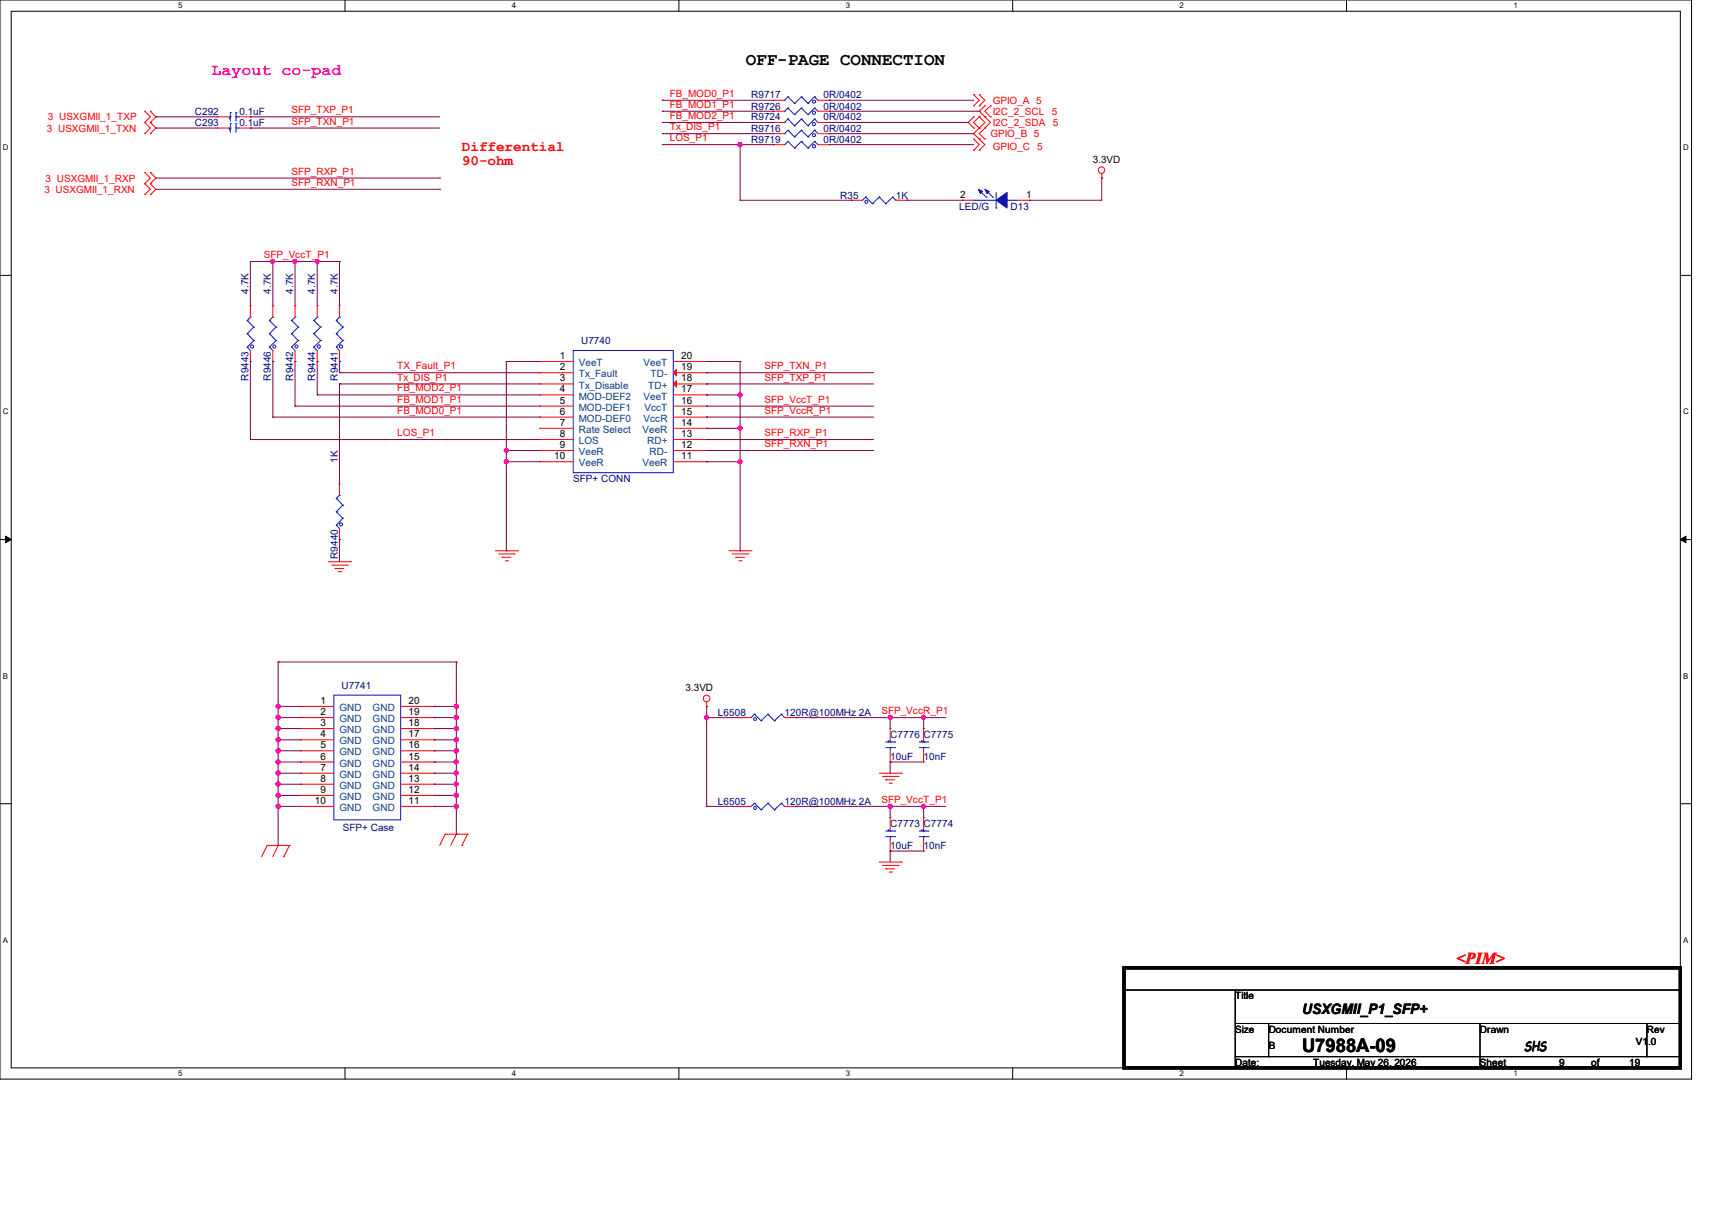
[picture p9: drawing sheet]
<svg xmlns="http://www.w3.org/2000/svg" width="297mm" height="210mm" viewBox="0 0 297 210" stroke-linecap="round" stroke-linejoin="round" font-family="sans-serif">
<g fill="none" stroke="#000" stroke-width=".17">
<path d="M0 0h293.5v187.3h-293.5zM1.9 1.9h289.6v183.4h-289.6zM59.9 0v1.9M117.8 0v1.9M175.7 0v1.9M233.6 0v1.9M0 47.8h1.9M291.5 47.8h2M0 93.6h1.9M1 93l.9 .6-.9 .6zM291.5 93.6l1-.6v1.2zM291.5 93.6h2"/>
<path d="M0 139.5h1.9M291.5 139.5h2M195 171.8h96.5M214.3 171.8v13.5M214.3 177.6h77.2M220.1 177.6v5.8M256.8 177.6v7.7M285.7 177.6v5.8M291.5 171.8h.1M291.5 177.6h.1M59.9 185.3v2M117.8 185.3v2"/>
<path d="M175.7 185.3v2M214.3 185.3h.1M214.3 183.4h77.2M220.1 183.4h.1M233.6 185.3v2M256.8 185.3h.1M285.7 183.4h.1M291.5 183.4h.1"/>
</g>
<path d="M1 93l.9 .6-.9 .6zM291.5 93.6l1-.6v1.2z" fill="#000"/>
<g fill="none" stroke="#f00" stroke-width=".17">
<path d="M25.1 19.3h.1M25.1 19.3l1 1-1 1M26.1 19.3h.1M26.1 19.3l1 1-1 1M134.2 19.3h.1M134.2 17.4h.1M134.2 19.3h1.9M134.2 17.4h1.9M141.9 19.3h1.9M141.9 17.4h1.9M143.8 19.3h.1M143.8 17.4h.1"/>
<path d="M168.9 16.4h.1M168.9 18.4h.1M168.9 16.4l1 1-1 1M169.9 16.4h.1M169.9 18.4h.1M169.9 16.4l1 1-1 1M170.9 18.4h.1M170.9 18.4l-1 .9 1.9 2-1.9 1.9 1 .9M171.8 18.4h.1M171.8 18.4l-.9 .9 .9 1M25.1 21.3h.1M25.1 23.2h.1"/>
<path d="M25.1 31.9h.1M25.1 29.9h.1M25.1 33.8h.1M25.1 21.3l1 .9-1 1M25.1 29.9l1 1-1 1M25.1 31.9l1 1-1 .9M26.1 21.3h.1M26.1 23.2h.1M26.1 29.9h.1M26.1 31.9h.1M26.1 33.8h.1M26.1 21.3l1 .9-1 1"/>
<path d="M26.1 29.9l1 1-1 1M26.1 31.9l1 1-1 .9M37.7 22.2h.1M37.7 22.2h1.9M41.5 22.2h1.9M43.4 22.2h.1M134.2 23.2h.1M134.2 23.2h1.9M141.9 23.2h1.9M143.8 23.2h.1M147.7 34.8h.1M147.7 34.8h1.9"/>
<path d="M155.4 34.8h2M157.4 34.8h.1M168.9 20.3h.1M168.9 22.2h.1M168.9 24.1h.1M168.9 26.1h.1M168.9 20.3l-.9 1 .9 .9M168.9 24.1l1 1-1 1M169.9 22.2h.1M169.9 20.3h.1M169.9 24.1h.1M169.9 26.1h.1"/>
<path d="M169.9 20.3l-1 1 1 .9M169.9 20.3l1 1-2 1.9 1 .9M169.9 24.1l1 1-1 1M170.9 22.2h.1M170.9 20.3h.1M170.9 24.1h.1M171.8 20.3h.1M191.1 30.9h.1M191.1 30.1v.8M43.4 53.1h.1M43.4 53.1v1.9M47.3 53.1h.1"/>
<path d="M47.3 53.1v1.9M51.2 53.1h.1M51.2 53.1v1.9M55 53.1h.1M55 53.1v1.9M58.9 53.1h.1M58.9 53.1v1.9M43.4 62.7h.1M43.4 60.8v1.9M47.3 62.7h.1M47.3 60.8v1.9M51.2 62.7h.1"/>
<path d="M51.2 60.8v1.9M55 62.7h.1M55 60.8v1.9M58.9 62.7h.1M58.9 60.8v1.9M57 97.5h3.8M57.5 98.1h2.7M58.1 98.7h.1M58.1 98.7h1.5M58.7 99.2h.4M58.9 93.6h.1M58.9 84h.1"/>
<path d="M58.9 84v1.9M58.9 91.7v1.9M59.1 99.2h.1M60.2 98.1h.1M60.8 97.5h.1M85.9 95.6h3.9M86.5 96.1h2.7M87.1 96.7h.1M87.1 96.7h1.5M87.7 97.3h.4M88.1 97.3h.1M89.2 96.1h.1"/>
<path d="M89.8 95.6h.1M126.4 95.6h3.9M127 96.1h2.8M127.6 96.7h.1M127.6 96.7h1.6M128.2 97.3h.4M128.6 97.3h.1M129.8 96.1h.1M130.3 95.6h.1M52.2 122.6h.1M52.2 124.5h.1M52.2 126.4h.1"/>
<path d="M52.2 128.4h.1M52.2 130.3h.1M52.2 132.2h.1M52.2 134.2h.1M52.2 136.1h.1M52.2 138h.1M52.2 140h.1M52.2 134.2h5.7M52.2 122.6h5.7M52.2 124.5h5.7M52.2 126.4h5.7M52.2 128.4h5.7"/>
<path d="M52.2 130.3h5.7M52.2 132.2h5.7M52.2 136.1h5.7M52.2 138h5.7M52.2 140h5.7M69.5 134.2h5.8M69.5 122.6h5.8M69.5 124.5h5.8M69.5 126.4h5.8M69.5 128.4h5.8M69.5 130.3h5.8M69.5 132.2h5.8"/>
<path d="M69.5 136.1h5.8M69.5 138h5.8M69.5 140h5.8M75.3 140h.1M75.3 138h.1M75.3 136.1h.1M75.3 134.2h.1M75.3 132.2h.1M75.3 130.3h.1M75.3 128.4h.1M75.3 126.4h.1M75.3 124.5h.1"/>
<path d="M75.3 122.6h.1M122.6 122.6h.1M122.6 121.8v.8M152.5 134.2h3.9M153.1 134.7h2.7M153.7 135.3h.1M153.7 135.3h1.5M154.3 135.9h.3M154.4 126.4h.1M154.4 132.2h.1M154.4 126.4v2M154.4 130.3v1.9"/>
<path d="M154.6 135.9h.1M155.8 134.7h.1M156.4 134.2h.1M160.2 126.4h.1M160.2 132.2h.1M160.2 126.4v2M160.2 130.3v1.9M46.4 146.7h.1M46.4 146.7l-1 2M46.4 146.7h3.8M48.3 146.7h.1M48.3 146.7l-1 2"/>
<path d="M49.2 148.7h.1M50.2 146.7h.1M50.2 146.7l-1 2M77.2 144.8h.1M77.2 144.8l-.9 1.9M77.2 144.8h3.9M79.2 144.8h.1M79.2 144.8l-1 1.9M80.1 146.7h.1M81.1 144.8h.1M81.1 144.8l-1 1.9M152.5 149.6h3.9"/>
<path d="M153.1 150.2h2.7M153.7 150.8h.1M153.7 150.8h1.5M154.3 151.3h.3M154.4 141.9h.1M154.4 147.7h.1M154.4 141.9v1.9M154.4 145.8v1.9M154.6 151.3h.1M155.8 150.2h.1M156.4 149.6h.1M160.2 141.9h.1"/>
<path d="M160.2 147.7h.1M160.2 141.9v1.9M160.2 145.8v1.9"/>
<circle cx="191.1" cy="29.5" r=".56"/>
<circle cx="122.6" cy="121.2" r=".57"/>
</g>
<path d="M195 168h96.5v17.3h-96.5z" fill="none" stroke="#000" stroke-width=".55"/>
<g fill="none" stroke="#00f" stroke-width=".17">
<path d="M136.1 19.3h.1M136.1 17.4h.1M136.7 18.8h.1M136.7 16.8h.1M136.7 18.8l1.1 1.1M136.7 18.8l-.6 .5M136.7 16.8l1.1 1.1M136.7 16.8l-.6 .6M137.8 19.9h.1M137.8 17.9h.1M139 18.8h.1M139 16.8h.1"/>
<path d="M139 18.8l1.2 1.1M139 18.8l-1.2 1.1M139 16.8l1.2 1.1M139 16.8l-1.2 1.1M140.2 19.9h.1M140.2 17.9h.1M141.3 18.8h.1M141.3 16.8h.1M141.3 18.8l.6 .5M141.3 18.8l-1.1 1.1M141.3 16.8l.6 .6M141.3 16.8l-1.1 1.1"/>
<path d="M39.6 22.2h.4M39.8 22.4h.1v.2zM40 22.2h.1M40 21.5h.1M40 21.5v1.5M40.9 21.5h.1M40.9 22.2h.1M40.9 22.2h.6M40.9 21.5v1.5M136.1 23.2h.1M136.7 22.6h.1M136.7 22.6l1.1 1.1"/>
<path d="M136.7 22.6l-.6 .6M137.8 23.7h.1M139 22.6h.1M139 22.6l1.2 1.1M139 22.6l-1.2 1.1M140.2 23.7h.1M141.3 22.6h.1M141.3 22.6l.6 .6M141.3 22.6l-1.1 1.1M150.2 34.2h.1M150.2 34.2l-.6 .6M150.2 34.2l1.1 1.1"/>
<path d="M151.3 35.3h.1M152.5 34.2h.1M152.5 34.2l-1.2 1.1M152.5 34.2l1.2 1.1M153.7 35.3h.1M154.9 34.2h.1M154.9 34.2l-1.2 1.1M154.9 34.2l.5 .6M155.4 34.8h.1M168.9 34.8h.1M168.9 34.8h3.9M172.8 36.1h.1"/>
<path d="M172.8 33.4v2.7M174.7 34.8h.1M174.7 34.8h2M42.9 57.9h.1M42.9 55.6h.1M42.9 57.9l1.1 1.2M42.9 55.6l1.1 1.2M43.4 55h.1M43.4 55l-.5 .6M44 59.1h.1M44 56.8h.1M44 59.1l-1.1 1.1"/>
<path d="M44 56.8l-1.1 1.1M46.7 57.9h.1M46.7 55.6h.1M46.7 57.9l1.2 1.2M46.7 55.6l1.2 1.2M47.3 55h.1M47.3 55l-.6 .6M47.9 59.1h.1M47.9 56.8h.1M47.9 59.1l-1.2 1.1M47.9 56.8l-1.2 1.1M50.6 57.9h.1"/>
<path d="M50.6 55.6h.1M50.6 57.9l1.1 1.2M50.6 55.6l1.1 1.2M51.2 55h.1M51.2 55l-.6 .6M51.7 59.1h.1M51.7 56.8h.1M51.7 59.1l-1.1 1.1M51.7 56.8l-1.1 1.1M54.4 57.9h.1M54.4 55.6h.1M54.4 57.9l1.2 1.2"/>
<path d="M54.4 55.6l1.2 1.2M55 55h.1M55 55l-.6 .6M55.6 59.1h.1M55.6 56.8h.1M55.6 59.1l-1.2 1.1M55.6 56.8l-1.2 1.1M58.3 57.9h.1M58.3 55.6h.1M58.3 57.9l1.2 1.2M58.3 55.6l1.2 1.2M58.9 55h.1"/>
<path d="M58.9 55l-.6 .6M59.5 59.1h.1M59.5 56.8h.1M59.5 59.1l-1.2 1.1M59.5 56.8l-1.2 1.1M42.9 60.2h.1M42.9 60.2l.5 .6M46.7 60.2h.1M46.7 60.2l.6 .6M50.6 60.2h.1M50.6 60.2l.6 .6M54.4 60.2h.1"/>
<path d="M54.4 60.2l.6 .6M58.3 60.2h.1M58.3 60.2l.6 .6M58.3 91.1h.1M58.3 88.8h.1M58.3 86.5h.1M58.3 91.1l.6 .6M58.3 88.8l1.2 1.2M58.3 86.5l1.2 1.2M58.9 85.9h.1M58.9 85.9l-.6 .6M59.5 90h.1"/>
<path d="M59.5 87.7h.1M59.5 90l-1.2 1.1M59.5 87.7l-1.2 1.1M57.9 120.6h11.6v21.7h-11.6zM153.7 129.8h1.5M153.7 128.8h1.5M154.4 128.8h.1M154.4 129.8h.1M154.4 128.4v.4M154.4 129.8v.5M155.2 129.8h.1M155.2 128.8h.1"/>
<path d="M159.5 129.8h1.5M159.5 128.8h1.5M160.2 128.8h.1M160.2 129.8h.1M160.2 128.4v.4M160.2 129.8v.5M161 129.8h.1M161 128.8h.1M153.7 145.2h1.5M153.7 144.2h1.5M154.4 144.2h.1M154.4 145.2h.1"/>
<path d="M154.4 143.8v.4M154.4 145.2v.6M155.2 145.2h.1M155.2 144.2h.1M159.5 145.2h1.5M159.5 144.2h1.5M160.2 144.2h.1M160.2 145.2h.1M160.2 143.8v.4M160.2 145.2v.6M161 145.2h.1M161 144.2h.1"/>
<circle cx="141.2" cy="19.6" r=".28"/>
<circle cx="141.2" cy="17.7" r=".27"/>
<circle cx="141.2" cy="23.5" r=".27"/>
<circle cx="150.3" cy="35" r=".27"/>
<circle cx="43.7" cy="60.1" r=".28"/>
<circle cx="47.6" cy="60.1" r=".27"/>
<circle cx="51.4" cy="60.1" r=".27"/>
<circle cx="55.3" cy="60.1" r=".28"/>
<circle cx="59.2" cy="60.1" r=".28"/>
<circle cx="59.2" cy="91" r=".27"/>
<circle cx="154.1" cy="128.7" r=".08"/>
<circle cx="159.9" cy="128.7" r=".08"/>
<circle cx="154.1" cy="144.1" r=".08"/>
<circle cx="159.9" cy="144.1" r=".08"/>
</g>
<path d="M172.8 34.8l1.9-1.4v2.7z" fill-rule="evenodd" fill="#00f"/>
<path d="M172.8 34.8l1.9-1.4v2.7z" fill="none" stroke="#00f" stroke-width=".17"/>
<path d="M169.7 32.9l.8 .3-.4 .4z" fill-rule="evenodd" fill="#00f"/>
<path d="M169.7 32.9l.8 .3-.4 .4z" fill="none" stroke="#00f" stroke-width=".17"/>
<path d="M170.9 32.9l.7 .3-.4 .4z" fill-rule="evenodd" fill="#00f"/>
<g fill="none" stroke="#00f" stroke-width=".17">
<path d="M136.1 21.3h.1M136.1 25.1h.1M136.7 20.7h.1M136.7 24.6h.1M136.7 20.7l1.1 1.1M136.7 20.7l-.6 .6M136.7 24.6l1.1 1.1M136.7 24.6l-.6 .5M137.8 21.8h.1M137.8 25.7h.1M139 20.7h.1M139 24.6h.1"/>
<path d="M139 20.7l1.2 1.1M139 20.7l-1.2 1.1M139 24.6l1.2 1.1M139 24.6l-1.2 1.1M140.2 21.8h.1M140.2 25.7h.1M141.3 20.7h.1M141.3 24.6h.1M141.3 20.7l.6 .6M141.3 20.7l-1.1 1.1M141.3 24.6l.6 .5M141.3 24.6l-1.1 1.1"/>
<path d="M169.9 33l1.2 1.2M170.9 32.9l.7 .3-.4 .4zM171.1 34.2h.1M171.1 33l1.1 1.2M172.2 34.2h.1M99.4 60.8h17.4v21.2h-17.4z"/>
<circle cx="141.2" cy="21.5" r=".28"/>
<circle cx="141.2" cy="25.4" r=".28"/>
</g>
<g fill="none" stroke="#f00" stroke-width=".17">
<path d="M134.2 21.3h.1M134.2 25.1h.1M134.2 21.3h1.9M134.2 25.1h1.9M141.9 21.3h1.9M141.9 25.1h1.9M143.8 21.3h.1M143.8 25.1h.1M167 34.8h.1M167 34.8h1.9M176.7 34.8h1.9M178.6 34.8h.1"/>
<path d="M93.6 62.7h.1M93.6 64.7h.1M93.6 66.6h.1M93.6 68.5h.1M93.6 70.5h.1M93.6 72.4h.1M93.6 74.3h.1M93.6 76.3h.1M93.6 78.2h.1M93.6 62.7h5.8M93.6 64.7h5.8M93.6 66.6h5.8"/>
<path d="M93.6 68.5h5.8M93.6 70.5h5.8M93.6 72.4h5.8M93.6 74.3h5.8M93.6 76.3h5.8M93.6 78.2h5.8M116.8 68.5h5.8M116.8 70.5h5.8M116.8 72.4h5.8M116.8 74.3h5.8M116.8 76.3h5.8M116.8 78.2h5.8"/>
<path d="M122.6 78.2h.1M122.6 76.3h.1M122.6 74.3h.1M122.6 72.4h.1M122.6 70.5h.1M122.6 68.5h.1M93.6 80.1h.1M93.6 80.1h5.8M116.8 80.1h5.8M122.6 80.1h.1"/>
</g>
<path d="M116.8 66.6l.5-.5v1.1z" fill="#f00"/>
<path d="M116.8 66.6l.5-.5v1.1zM116.8 66.6h5.8M122.6 66.6h.1" fill="none" stroke="#f00" stroke-width=".17"/>
<path d="M116.8 64.7l.5-.6v1.1z" fill="#f00"/>
<g fill="none" stroke="#f00" stroke-width=".17">
<path d="M37.7 20.3h.1M37.7 20.3h1.9M41.5 20.3h1.9M43.4 20.3h.1M116.8 64.7l.5-.6v1.1zM116.8 64.7h5.8M116.8 62.7h5.8M122.6 64.7h.1M122.6 62.7h.1M128.4 124.5h.1M128.4 140h.1M128.4 124.5h1.9"/>
<path d="M128.4 140h1.9M136.1 124.5h1.9M136.1 140h1.9M138 124.5h.1M138 140h.1"/>
</g>
<g fill="none" stroke="#00f" stroke-width=".17">
<path d="M40 19.5h.1M40 19.5v1.5M40.9 19.5h.1M40.9 19.5v1.5M39.6 20.3h.4M40 20.3h.1M40.9 20.3h.1M40.9 20.3h.6M130.9 124h.1M130.9 139.4h.1M130.9 124l-.6 .5M130.9 124l1.1 1.1"/>
<path d="M130.9 139.4l-.6 .6M130.9 139.4l1.1 1.1M132 125.1h.1M133.2 124h.1M133.2 139.4h.1M133.2 124l-1.2 1.1M133.2 124l1.2 1.1M133.2 139.4l-1.2 1.1M133.2 139.4l1.2 1.1M134.4 125.1h.1M135.6 124h.1M135.6 139.4h.1"/>
<path d="M135.6 124l-1.2 1.1M135.6 124l.5 .5M135.6 139.4l-1.2 1.1M135.6 139.4l.5 .6M136.1 124.5h.1M136.1 140h.1M132 140.5h.1M134.4 140.5h.1"/>
<circle cx="39.9" cy="20.6" r=".06"/>
<circle cx="131" cy="124.8" r=".25"/>
<circle cx="131" cy="140.2" r=".27"/>
</g>
<g fill="none" stroke="#800040" stroke-width=".17">
<path d="M114.9 19.3h.1M114.9 17.4h.1M114.9 19.3h19.3M114.9 17.4h19.3M143.8 17.4h.1M143.8 17.4h25.1M27.1 20.3h.1M27.1 22.2h.1M27.1 20.3h10.6M27.1 22.2h10.6M27.1 30.9h49.2M27.1 32.9h49.2"/>
<path d="M43.4 20.3h.1M43.4 22.2h.1M43.4 20.3h32.9M43.4 22.2h32.9M76.3 30.9h.1M76.3 32.9h.1M114.9 21.3h.1M114.9 23.2h.1M114.9 21.3h19.3M114.9 25.1h13.5M114.9 23.2h19.3M128.4 25.1h.1"/>
<path d="M43.4 45.4h.1M43.4 45.4h7.8M43.4 45.4v7.7M47.3 45.4h.1M47.3 45.4v7.7"/>
</g>
<circle cx="47.3" cy="45.4" r=".37" fill="#f0f"/>
<circle cx="47.3" cy="45.4" r=".37" fill="none" stroke="#f0f" stroke-width=".17"/>
<path d="M51.2 45.4h.1M51.2 45.4v7.7" fill="none" stroke="#800040" stroke-width=".17"/>
<circle cx="51.2" cy="45.4" r=".36" fill="#f0f"/>
<circle cx="51.2" cy="45.4" r=".36" fill="none" stroke="#f0f" stroke-width=".17"/>
<path d="M51.2 45.4h.1M51.2 45.4h7.7M55 45.4h.1M55 45.4v7.7" fill="none" stroke="#800040" stroke-width=".17"/>
<circle cx="55" cy="45.4" r=".36" fill="#f0f"/>
<circle cx="55" cy="45.4" r=".36" fill="none" stroke="#f0f" stroke-width=".17"/>
<g fill="none" stroke="#800040" stroke-width=".17">
<path d="M58.9 45.4h.1M58.9 45.4v7.7M43.4 62.7h.1M43.4 62.7v13.6M47.3 62.7h.1M47.3 62.7v9.7M51.2 62.7h.1M51.2 62.7v7.8M55 62.7h.1M55 62.7v5.8M58.9 62.7h.1M58.9 62.7v2"/>
<path d="M87.8 62.7h.1M87.8 78.2h.1M87.8 62.7h5.8M87.8 62.7v15.5"/>
</g>
<circle cx="87.8" cy="78.2" r=".36" fill="#f0f"/>
<circle cx="87.8" cy="78.2" r=".36" fill="none" stroke="#f0f" stroke-width=".17"/>
<g fill="none" stroke="#800040" stroke-width=".17">
<path d="M55 68.5h.1M55 68.5h38.6M58.9 64.7h.1M58.9 66.6h.1M58.9 64.7h34.7M58.9 66.6h34.7M58.9 66.6v17.4M122.6 62.7h.1M122.6 64.7h.1M122.6 66.6h.1M122.6 68.5h.1M122.6 62.7h5.8"/>
<path d="M122.6 64.7h29M122.6 66.6h29M122.6 68.5h5.8M128.4 62.7h.1M128.4 68.5h.1M128.4 62.7v11.6"/>
</g>
<circle cx="128.4" cy="74.3" r=".36" fill="#f0f"/>
<circle cx="128.4" cy="74.3" r=".36" fill="none" stroke="#f0f" stroke-width=".17"/>
<circle cx="128.4" cy="68.5" r=".36" fill="#f0f"/>
<circle cx="128.4" cy="68.5" r=".36" fill="none" stroke="#f0f" stroke-width=".17"/>
<g fill="none" stroke="#800040" stroke-width=".17">
<path d="M43.4 76.3h.1M43.4 76.3h50.2M47.3 72.4h.1M47.3 72.4h46.3M51.2 70.5h.1M51.2 70.5h42.4M122.6 70.5h.1M122.6 72.4h.1M122.6 74.3h.1M122.6 76.3h.1M122.6 78.2h.1M122.6 70.5h29"/>
<path d="M122.6 72.4h29M122.6 74.3h5.8M122.6 76.3h29M122.6 78.2h29M128.4 74.3h.1M128.4 74.3v5.8M87.8 80.1h.1M87.8 95.6h.1M87.8 80.1h5.8M87.8 80.1v15.5"/>
</g>
<circle cx="87.8" cy="80.1" r=".36" fill="#f0f"/>
<circle cx="87.8" cy="80.1" r=".36" fill="none" stroke="#f0f" stroke-width=".17"/>
<path d="M122.6 80.1h.1M122.6 80.1h5.8v15.5M128.4 95.6h.1" fill="none" stroke="#800040" stroke-width=".17"/>
<circle cx="128.4" cy="80.1" r=".36" fill="#f0f"/>
<circle cx="128.4" cy="80.1" r=".36" fill="none" stroke="#f0f" stroke-width=".17"/>
<path d="M58.9 93.6h.1M58.9 93.6v3.9M48.3 114.9h.1M48.3 114.9v7.7" fill="none" stroke="#800040" stroke-width=".17"/>
<circle cx="48.3" cy="122.6" r=".37" fill="#f0f"/>
<circle cx="48.3" cy="122.6" r=".37" fill="none" stroke="#f0f" stroke-width=".17"/>
<path d="M48.3 114.9h.1M48.3 114.9h30.9M79.2 114.9h.1M79.2 114.9v7.7" fill="none" stroke="#800040" stroke-width=".17"/>
<circle cx="79.1" cy="122.6" r=".36" fill="#f0f"/>
<circle cx="79.1" cy="122.6" r=".36" fill="none" stroke="#f0f" stroke-width=".17"/>
<path d="M48.3 122.6h.1M48.3 122.6h3.9M48.3 122.6v1.9" fill="none" stroke="#800040" stroke-width=".17"/>
<circle cx="48.3" cy="124.5" r=".38" fill="#f0f"/>
<circle cx="48.3" cy="124.5" r=".38" fill="none" stroke="#f0f" stroke-width=".17"/>
<path d="M48.3 124.5h.1M48.3 124.5v1.9M48.3 124.5h3.9M75.3 122.6h.1M75.3 124.5h.1M75.3 122.6h3.9M79.2 122.6h.1M79.2 122.6v1.9h-3.9M122.6 122.6h.1M122.6 122.6v1.9" fill="none" stroke="#800040" stroke-width=".17"/>
<circle cx="79.1" cy="124.5" r=".37" fill="#f0f"/>
<circle cx="79.1" cy="124.5" r=".37" fill="none" stroke="#f0f" stroke-width=".17"/>
<path d="M79.2 124.5h.1M79.2 124.5v1.9M122.6 124.5h.1M122.6 124.5v15.5M122.6 124.5h5.8" fill="none" stroke="#800040" stroke-width=".17"/>
<circle cx="122.6" cy="124.5" r=".37" fill="#f0f"/>
<circle cx="122.6" cy="124.5" r=".37" fill="none" stroke="#f0f" stroke-width=".17"/>
<path d="M138 124.5h.1M138 124.5h16.4" fill="none" stroke="#800040" stroke-width=".17"/>
<circle cx="154.4" cy="124.5" r=".38" fill="#f0f"/>
<circle cx="154.4" cy="124.5" r=".38" fill="none" stroke="#f0f" stroke-width=".17"/>
<path d="M154.4 124.5h.1M154.4 124.5v1.9M154.4 124.5h9.7M160.2 124.5h.1" fill="none" stroke="#800040" stroke-width=".17"/>
<circle cx="160.2" cy="124.5" r=".37" fill="#f0f"/>
<circle cx="160.2" cy="124.5" r=".37" fill="none" stroke="#f0f" stroke-width=".17"/>
<path d="M48.3 126.4h.1M48.3 126.4v2M48.3 126.4h3.9M160.2 124.5h.1M160.2 124.5v1.9" fill="none" stroke="#800040" stroke-width=".17"/>
<circle cx="48.3" cy="126.4" r=".37" fill="#f0f"/>
<circle cx="48.3" cy="126.4" r=".37" fill="none" stroke="#f0f" stroke-width=".17"/>
<path d="M75.3 126.4h.1M75.3 126.4h3.9M79.2 126.4h.1M79.2 126.4v2" fill="none" stroke="#800040" stroke-width=".17"/>
<circle cx="79.1" cy="128.4" r=".36" fill="#f0f"/>
<circle cx="79.1" cy="128.4" r=".36" fill="none" stroke="#f0f" stroke-width=".17"/>
<circle cx="79.1" cy="126.4" r=".36" fill="#f0f"/>
<circle cx="79.1" cy="126.4" r=".36" fill="none" stroke="#f0f" stroke-width=".17"/>
<path d="M48.3 128.4h.1M48.3 128.4h3.9M48.3 128.4v1.9" fill="none" stroke="#800040" stroke-width=".17"/>
<circle cx="48.3" cy="128.4" r=".37" fill="#f0f"/>
<circle cx="48.3" cy="128.4" r=".37" fill="none" stroke="#f0f" stroke-width=".17"/>
<path d="M48.3 130.3h.1M48.3 130.3v1.9M75.3 128.4h.1M75.3 128.4h3.9M79.2 128.4h.1M79.2 128.4v1.9" fill="none" stroke="#800040" stroke-width=".17"/>
<circle cx="48.3" cy="132.2" r=".37" fill="#f0f"/>
<circle cx="48.3" cy="132.2" r=".37" fill="none" stroke="#f0f" stroke-width=".17"/>
<circle cx="48.3" cy="130.3" r=".38" fill="#f0f"/>
<circle cx="48.3" cy="130.3" r=".38" fill="none" stroke="#f0f" stroke-width=".17"/>
<path d="M48.3 130.3h.1M48.3 130.3h3.9M75.3 130.3h.1M75.3 130.3h3.9M79.2 130.3h.1M79.2 130.3v1.9" fill="none" stroke="#800040" stroke-width=".17"/>
<circle cx="79.1" cy="130.3" r=".37" fill="#f0f"/>
<circle cx="79.1" cy="130.3" r=".37" fill="none" stroke="#f0f" stroke-width=".17"/>
<path d="M48.3 132.2h.1M48.3 132.2h3.9M48.3 132.2v2M75.3 132.2h.1M75.3 132.2h3.9M79.2 132.2h.1M79.2 132.2v2" fill="none" stroke="#800040" stroke-width=".17"/>
<circle cx="79.1" cy="132.2" r=".36" fill="#f0f"/>
<circle cx="79.1" cy="132.2" r=".36" fill="none" stroke="#f0f" stroke-width=".17"/>
<path d="M48.3 134.2h.1M48.3 134.2v1.9M48.3 134.2h3.9M154.4 132.2h.1M154.4 132.2v2M154.4 132.2h5.8" fill="none" stroke="#800040" stroke-width=".17"/>
<circle cx="48.3" cy="134.2" r=".38" fill="#f0f"/>
<circle cx="48.3" cy="134.2" r=".38" fill="none" stroke="#f0f" stroke-width=".17"/>
<path d="M75.3 134.2h.1M75.3 134.2h3.9" fill="none" stroke="#800040" stroke-width=".17"/>
<circle cx="79.1" cy="134.2" r=".37" fill="#f0f"/>
<circle cx="79.1" cy="134.2" r=".37" fill="none" stroke="#f0f" stroke-width=".17"/>
<path d="M79.2 136.1h.1M79.2 134.2v1.9" fill="none" stroke="#800040" stroke-width=".17"/>
<circle cx="79.1" cy="136.1" r=".36" fill="#f0f"/>
<circle cx="79.1" cy="136.1" r=".36" fill="none" stroke="#f0f" stroke-width=".17"/>
<path d="M48.3 136.1h.1M48.3 136.1h3.9" fill="none" stroke="#800040" stroke-width=".17"/>
<circle cx="48.3" cy="136.1" r=".37" fill="#f0f"/>
<circle cx="48.3" cy="136.1" r=".37" fill="none" stroke="#f0f" stroke-width=".17"/>
<path d="M48.3 136.1h.1M48.3 138h.1M48.3 136.1v3.9M48.3 138h3.9M75.3 136.1h.1M75.3 136.1h3.9v1.9M79.2 138h.1" fill="none" stroke="#800040" stroke-width=".17"/>
<circle cx="48.3" cy="138" r=".37" fill="#f0f"/>
<circle cx="48.3" cy="138" r=".37" fill="none" stroke="#f0f" stroke-width=".17"/>
<path d="M75.3 138h.1M75.3 138h3.9v2M79.2 140h.1" fill="none" stroke="#800040" stroke-width=".17"/>
<circle cx="79.1" cy="138" r=".36" fill="#f0f"/>
<circle cx="79.1" cy="138" r=".36" fill="none" stroke="#f0f" stroke-width=".17"/>
<path d="M48.3 140v6.7M48.3 146.7h.1" fill="none" stroke="#800040" stroke-width=".17"/>
<circle cx="48.3" cy="140" r=".38" fill="#f0f"/>
<circle cx="48.3" cy="140" r=".38" fill="none" stroke="#f0f" stroke-width=".17"/>
<path d="M48.3 140h.1M48.3 140h3.9M75.3 140h.1M75.3 140h3.9v4.8M79.2 144.8h.1" fill="none" stroke="#800040" stroke-width=".17"/>
<circle cx="79.1" cy="140" r=".37" fill="#f0f"/>
<circle cx="79.1" cy="140" r=".37" fill="none" stroke="#f0f" stroke-width=".17"/>
<path d="M122.6 140h.1M122.6 140h5.8M138 140h.1M138 140h16.4" fill="none" stroke="#800040" stroke-width=".17"/>
<circle cx="154.4" cy="140" r=".38" fill="#f0f"/>
<circle cx="154.4" cy="140" r=".38" fill="none" stroke="#f0f" stroke-width=".17"/>
<path d="M154.4 140h.1M154.4 140h9.7M154.4 140v1.9M160.2 140h.1" fill="none" stroke="#800040" stroke-width=".17"/>
<circle cx="160.2" cy="140" r=".37" fill="#f0f"/>
<circle cx="160.2" cy="140" r=".37" fill="none" stroke="#f0f" stroke-width=".17"/>
<g fill="none" stroke="#800040" stroke-width=".17">
<path d="M143.8 19.3h26.1M169.9 19.3h.1M128.4 34.8h.1M128.4 25.1v9.7M143.8 25.1h.1M143.8 23.2h.1M143.8 21.3h.1M143.8 25.1h25.1M143.8 23.2h25.1M143.8 21.3h24.2M157.4 34.8h.1M157.4 34.8h9.6"/>
<path d="M178.6 34.8h.1M191.1 30.9h.1M191.1 30.9v3.9h-12.5M160.2 140h.1M160.2 140v1.9M154.4 147.7h.1M154.4 147.7v1.9M154.4 147.7h5.8"/>
</g>
<circle cx="128.4" cy="25.1" r=".36" fill="#f0f"/>
<circle cx="128.4" cy="25.1" r=".36" fill="none" stroke="#f0f" stroke-width=".17"/>
<path d="M128.4 34.8h19.3M128.4 25.1h5.8M134.2 25.1h.1M147.7 34.8h.1M93.6 78.2h.1M93.6 78.2h-5.8v1.9M87.8 80.1h.1" fill="none" stroke="#800040" stroke-width=".17"/>
<circle cx="47.3" cy="45.4" r=".37" fill="#f0f"/>
<circle cx="47.3" cy="45.4" r=".37" fill="none" stroke="#f0f" stroke-width=".17"/>
<circle cx="51.2" cy="45.4" r=".36" fill="#f0f"/>
<circle cx="51.2" cy="45.4" r=".36" fill="none" stroke="#f0f" stroke-width=".17"/>
<circle cx="55" cy="45.4" r=".36" fill="#f0f"/>
<circle cx="55" cy="45.4" r=".36" fill="none" stroke="#f0f" stroke-width=".17"/>
<circle cx="87.8" cy="78.2" r=".36" fill="#f0f"/>
<circle cx="87.8" cy="78.2" r=".36" fill="none" stroke="#f0f" stroke-width=".17"/>
<circle cx="128.4" cy="74.3" r=".36" fill="#f0f"/>
<circle cx="128.4" cy="74.3" r=".36" fill="none" stroke="#f0f" stroke-width=".17"/>
<circle cx="128.4" cy="68.5" r=".36" fill="#f0f"/>
<circle cx="128.4" cy="68.5" r=".36" fill="none" stroke="#f0f" stroke-width=".17"/>
<circle cx="87.8" cy="80.1" r=".36" fill="#f0f"/>
<circle cx="87.8" cy="80.1" r=".36" fill="none" stroke="#f0f" stroke-width=".17"/>
<circle cx="128.4" cy="80.1" r=".36" fill="#f0f"/>
<circle cx="128.4" cy="80.1" r=".36" fill="none" stroke="#f0f" stroke-width=".17"/>
<circle cx="48.3" cy="122.6" r=".37" fill="#f0f"/>
<circle cx="48.3" cy="122.6" r=".37" fill="none" stroke="#f0f" stroke-width=".17"/>
<circle cx="79.1" cy="122.6" r=".36" fill="#f0f"/>
<circle cx="79.1" cy="122.6" r=".36" fill="none" stroke="#f0f" stroke-width=".17"/>
<circle cx="48.3" cy="124.5" r=".38" fill="#f0f"/>
<circle cx="48.3" cy="124.5" r=".38" fill="none" stroke="#f0f" stroke-width=".17"/>
<circle cx="79.1" cy="124.5" r=".37" fill="#f0f"/>
<circle cx="79.1" cy="124.5" r=".37" fill="none" stroke="#f0f" stroke-width=".17"/>
<circle cx="122.6" cy="124.5" r=".37" fill="#f0f"/>
<circle cx="122.6" cy="124.5" r=".37" fill="none" stroke="#f0f" stroke-width=".17"/>
<circle cx="154.4" cy="124.5" r=".38" fill="#f0f"/>
<circle cx="154.4" cy="124.5" r=".38" fill="none" stroke="#f0f" stroke-width=".17"/>
<circle cx="160.2" cy="124.5" r=".37" fill="#f0f"/>
<circle cx="160.2" cy="124.5" r=".37" fill="none" stroke="#f0f" stroke-width=".17"/>
<circle cx="48.3" cy="126.4" r=".37" fill="#f0f"/>
<circle cx="48.3" cy="126.4" r=".37" fill="none" stroke="#f0f" stroke-width=".17"/>
<circle cx="79.1" cy="128.4" r=".36" fill="#f0f"/>
<circle cx="79.1" cy="128.4" r=".36" fill="none" stroke="#f0f" stroke-width=".17"/>
<circle cx="79.1" cy="126.4" r=".36" fill="#f0f"/>
<circle cx="79.1" cy="126.4" r=".36" fill="none" stroke="#f0f" stroke-width=".17"/>
<circle cx="48.3" cy="128.4" r=".37" fill="#f0f"/>
<circle cx="48.3" cy="128.4" r=".37" fill="none" stroke="#f0f" stroke-width=".17"/>
<circle cx="48.3" cy="132.2" r=".37" fill="#f0f"/>
<circle cx="48.3" cy="132.2" r=".37" fill="none" stroke="#f0f" stroke-width=".17"/>
<circle cx="48.3" cy="130.3" r=".38" fill="#f0f"/>
<circle cx="48.3" cy="130.3" r=".38" fill="none" stroke="#f0f" stroke-width=".17"/>
<circle cx="79.1" cy="130.3" r=".37" fill="#f0f"/>
<circle cx="79.1" cy="130.3" r=".37" fill="none" stroke="#f0f" stroke-width=".17"/>
<circle cx="79.1" cy="132.2" r=".36" fill="#f0f"/>
<circle cx="79.1" cy="132.2" r=".36" fill="none" stroke="#f0f" stroke-width=".17"/>
<circle cx="48.3" cy="134.2" r=".38" fill="#f0f"/>
<circle cx="48.3" cy="134.2" r=".38" fill="none" stroke="#f0f" stroke-width=".17"/>
<circle cx="79.1" cy="134.2" r=".37" fill="#f0f"/>
<circle cx="79.1" cy="134.2" r=".37" fill="none" stroke="#f0f" stroke-width=".17"/>
<circle cx="79.1" cy="136.1" r=".36" fill="#f0f"/>
<circle cx="79.1" cy="136.1" r=".36" fill="none" stroke="#f0f" stroke-width=".17"/>
<circle cx="48.3" cy="136.1" r=".37" fill="#f0f"/>
<circle cx="48.3" cy="136.1" r=".37" fill="none" stroke="#f0f" stroke-width=".17"/>
<circle cx="48.3" cy="138" r=".37" fill="#f0f"/>
<circle cx="48.3" cy="138" r=".37" fill="none" stroke="#f0f" stroke-width=".17"/>
<circle cx="79.1" cy="138" r=".36" fill="#f0f"/>
<circle cx="79.1" cy="138" r=".36" fill="none" stroke="#f0f" stroke-width=".17"/>
<circle cx="48.3" cy="140" r=".38" fill="#f0f"/>
<circle cx="48.3" cy="140" r=".38" fill="none" stroke="#f0f" stroke-width=".17"/>
<circle cx="79.1" cy="140" r=".37" fill="#f0f"/>
<circle cx="79.1" cy="140" r=".37" fill="none" stroke="#f0f" stroke-width=".17"/>
<circle cx="154.4" cy="140" r=".38" fill="#f0f"/>
<circle cx="154.4" cy="140" r=".38" fill="none" stroke="#f0f" stroke-width=".17"/>
<circle cx="160.2" cy="140" r=".37" fill="#f0f"/>
<circle cx="160.2" cy="140" r=".37" fill="none" stroke="#f0f" stroke-width=".17"/>
<circle cx="128.4" cy="25.1" r=".36" fill="#f0f"/>
<circle cx="128.4" cy="25.1" r=".36" fill="none" stroke="#f0f" stroke-width=".17"/>
<text font-size="3.3" x="225.9" y="182.5">U7988A-09</text>
<text font-size="3" x="129.4" y="11.3">OFF-PAGE CONNECTION</text>
<text font-size="2.9" fill="#f0f" x="36.7" y="13">Layout co-pad</text>
<text font-size="2.9" fill="#f00" x="252.7" y="167.3">&lt;PIM&gt;</text>
<g font-size="2.5" fill="#f00">
<text x="80.1" y="26.2">Differential</text>
<text x="80.1" y="28.7">90-ohm</text>
</g>
<text font-size="2.5" x="225.9" y="176">USXGMII_P1_SFP+</text>
<text font-size="2.3" x="264.5" y="182.5">SHS</text>
<g font-size="1.7" fill="#f00">
<text x="116.2" y="16.8">FB_MOD0_P1</text>
<text x="8.1" y="22.9">3 USXGMII_1_TXN</text>
<text x="8.3" y="20.9">3 USXGMII_1_TXP</text>
<text x="50.6" y="19.7">SFP_TXP_P1</text>
<text x="50.6" y="21.6">SFP_TXN_P1</text>
<text x="116.2" y="20.7">FB_MOD2_P1</text>
<text x="116.2" y="18.7">FB_MOD1_P1</text>
<text x="116.2" y="22.6">Tx_DIS_P1</text>
<text x="171.8" y="23.8">GPIO_B 5</text>
<text x="172.2" y="21.9">I2C_2_SDA</text>
<text x="172.2" y="20">I2C_2_SCL</text>
<text x="172.2" y="18">GPIO_A 5</text>
<text x="182.5" y="20">5</text>
<text x="182.6" y="21.9">5</text>
<text x="116.2" y="24.5">LOS_P1</text>
<text x="172.2" y="26">GPIO_C 5</text>
<text x="7.7" y="33.5">3 USXGMII_1_RXN</text>
<text x="7.9" y="31.5">3 USXGMII_1_RXP</text>
<text x="50.6" y="30.3">SFP_RXP_P1</text>
<text x="50.6" y="32.3">SFP_RXN_P1</text>
<text x="45.8" y="44.8">SFP_VccT_P1</text>
<text x="68.9" y="64.1">TX_Fault_P1</text>
<text x="132.6" y="64.1">SFP_TXN_P1</text>
<text x="68.9" y="66">Tx_DIS_P1</text>
<text x="68.9" y="67.9">FB_MOD2_P1</text>
<text x="68.9" y="69.9">FB_MOD1_P1</text>
<text x="68.9" y="71.8">FB_MOD0_P1</text>
<text x="132.6" y="66">SFP_TXP_P1</text>
<text x="132.6" y="69.9">SFP_VccT_P1</text>
<text x="132.6" y="71.8">SFP_VccR_P1</text>
<text x="68.9" y="75.7">LOS_P1</text>
<text x="132.6" y="75.7">SFP_RXP_P1</text>
<text x="132.6" y="77.6">SFP_RXN_P1</text>
<text x="152.9" y="124">SFP_VccR_P1</text>
<text x="152.9" y="139.4">SFP_VccT_P1</text>
</g>
<g font-size="1.7" fill="#000080">
<text x="130.3" y="17.1">R9717</text>
<text x="142.9" y="17.1">0R/0402</text>
<text x="33.8" y="21.9">C293</text>
<text x="33.8" y="20">C292</text>
<text x="41.5" y="21.9">0.1uF</text>
<text x="41.5" y="20">0.1uF</text>
<text x="130.3" y="19">R9726</text>
<text x="130.3" y="22.9">R9716</text>
<text x="130.3" y="20.9">R9724</text>
<text x="142.9" y="19">0R/0402</text>
<text x="142.9" y="22.9">0R/0402</text>
<text x="142.9" y="20.9">0R/0402</text>
<text x="130.3" y="24.8">R9719</text>
<text x="142.9" y="24.8">0R/0402</text>
<text x="145.8" y="34.5">R35</text>
<text x="155.4" y="34.5">1K</text>
<text x="166.4" y="36.4">LED/G</text>
<text x="175.3" y="36.4">D13</text>
<text x="43.1" y="51" transform="rotate(-90 43.1 51)">4.7K</text>
<text x="47" y="51" transform="rotate(-90 47 51)">4.7K</text>
<text x="50.8" y="51" transform="rotate(-90 50.8 51)">4.7K</text>
<text x="54.7" y="51" transform="rotate(-90 54.7 51)">4.7K</text>
<text x="58.6" y="51" transform="rotate(-90 58.6 51)">4.7K</text>
<text x="100.8" y="59.7">U7740</text>
<text x="43.1" y="66" transform="rotate(-90 43.1 66)">R9443</text>
<text x="47" y="66" transform="rotate(-90 47 66)">R9446</text>
<text x="50.8" y="66" transform="rotate(-90 50.8 66)">R9442</text>
<text x="54.7" y="66" transform="rotate(-90 54.7 66)">R9444</text>
<text x="58.6" y="66" transform="rotate(-90 58.6 66)">R9441</text>
<text x="58.6" y="80.3" transform="rotate(-90 58.6 80.3)">1K</text>
<text x="99.4" y="83.7">SFP+ CONN</text>
<text x="58.6" y="96.9" transform="rotate(-90 58.6 96.9)">R9440</text>
<text x="59.3" y="119.6">U7741</text>
<text x="124.5" y="124.2">L6508</text>
<text x="136.1" y="124.2">120R@100MHz 2A</text>
<text x="154.4" y="128.1">C7776 C7775</text>
<text x="154.4" y="131.9">10uF</text>
<text x="160.2" y="131.9">10nF</text>
<text x="124.5" y="139.7">L6505</text>
<text x="136.1" y="139.7">120R@100MHz 2A</text>
<text x="154.4" y="143.5">C7773 C7774</text>
<text x="59.5" y="144.3">SFP+ Case</text>
<text x="154.4" y="147.4">10uF</text>
<text x="160.2" y="147.4">10nF</text>
</g>
<g font-size="1.7">
<text x="189.6" y="28.3">3.3VD</text>
<text x="166.6" y="34.3">2</text>
<text x="178" y="34.3">1</text>
<text x="97.1" y="62.3">1</text>
<text x="97.1" y="64.3">2</text>
<text x="118.2" y="64.3">19</text>
<text x="118.2" y="62.3">20</text>
<text x="97.1" y="66.2">3</text>
<text x="97.1" y="68.1">4</text>
<text x="97.1" y="70.1">5</text>
<text x="97.1" y="72">6</text>
<text x="118.2" y="72">15</text>
<text x="118.2" y="70.1">16</text>
<text x="118.2" y="68.1">17</text>
<text x="118.2" y="66.2">18</text>
<text x="97.1" y="73.9">7</text>
<text x="97.1" y="75.9">8</text>
<text x="97.1" y="77.8">9</text>
<text x="118.2" y="77.8">12</text>
<text x="118.2" y="75.9">13</text>
<text x="118.2" y="73.9">14</text>
<text x="96.1" y="79.7">10</text>
<text x="118.2" y="79.7">11</text>
<text x="118.9" y="120">3.3VD</text>
<text x="55.6" y="122.2">1</text>
<text x="55.6" y="124.1">2</text>
<text x="70.9" y="124.1">19</text>
<text x="70.9" y="122.2">20</text>
<text x="55.6" y="126">3</text>
<text x="55.6" y="128">4</text>
<text x="55.6" y="129.9">5</text>
<text x="55.6" y="131.8">6</text>
<text x="70.9" y="131.8">15</text>
<text x="70.9" y="129.9">16</text>
<text x="70.9" y="128">17</text>
<text x="70.9" y="126">18</text>
<text x="55.6" y="133.8">7</text>
<text x="55.6" y="135.7">8</text>
<text x="55.6" y="137.6">9</text>
<text x="70.9" y="137.6">12</text>
<text x="70.9" y="135.7">13</text>
<text x="70.9" y="133.8">14</text>
<text x="54.6" y="139.5">10</text>
<text x="70.9" y="139.5">11</text>
<text x="214.3" y="173.4">Title</text>
<text x="214.3" y="179.2">Size</text>
<text x="220.1" y="179.2">Document Number</text>
<text x="256.8" y="179.2">Drawn</text>
<text x="285.7" y="179.2">Rev</text>
<text x="214.3" y="185">Date:</text>
<text x="220.1" y="182.1">B</text>
<text x="227.8" y="185">Tuesday, May 26, 2026</text>
<text x="256.8" y="185">Sheet</text>
<text x="270.5" y="185">9</text>
<text x="276.1" y="185">of</text>
<text x="282.6" y="185">19</text>
<text x="283.8" y="181.4">V1</text>
<text x="285.9" y="181.4">.0</text>
</g>
<g font-size="1.7" fill="#004080">
<text x="100.4" y="63.5">VeeT</text>
<text x="100.4" y="65.5">Tx_Fault</text>
<text x="111.6" y="63.5">VeeT</text>
<text x="112.9" y="65.5">TD-</text>
<text x="100.4" y="67.4">Tx_Disable</text>
<text x="100.4" y="69.3">MOD-DEF2</text>
<text x="100.4" y="71.3">MOD-DEF1</text>
<text x="111.6" y="69.3">VeeT</text>
<text x="111.8" y="71.3">VccT</text>
<text x="112.4" y="67.4">TD+</text>
<text x="100.4" y="73.2">MOD-DEF0</text>
<text x="100.4" y="75.1">Rate Select</text>
<text x="100.4" y="77.1">LOS</text>
<text x="111.5" y="75.1">VeeR</text>
<text x="111.6" y="73.2">VccR</text>
<text x="112.3" y="77.1">RD+</text>
<text x="100.4" y="79">VeeR</text>
<text x="100.4" y="80.9">VeeR</text>
<text x="111.5" y="80.9">VeeR</text>
<text x="112.7" y="79">RD-</text>
<text x="58.9" y="123.4">GND</text>
<text x="58.9" y="125.3">GND</text>
<text x="64.6" y="125.3">GND</text>
<text x="64.6" y="123.4">GND</text>
<text x="58.9" y="127.3">GND</text>
<text x="58.9" y="129.2">GND</text>
<text x="58.9" y="131.1">GND</text>
<text x="64.6" y="131.1">GND</text>
<text x="64.6" y="129.2">GND</text>
<text x="64.6" y="127.3">GND</text>
<text x="58.9" y="133.1">GND</text>
<text x="58.9" y="135">GND</text>
<text x="58.9" y="136.9">GND</text>
<text x="64.6" y="136.9">GND</text>
<text x="64.6" y="135">GND</text>
<text x="64.6" y="133.1">GND</text>
<text x="58.9" y="138.9">GND</text>
<text x="58.9" y="140.8">GND</text>
<text x="64.6" y="140.8">GND</text>
<text x="64.6" y="138.9">GND</text>
</g>
<g font-size="1.4">
<text x="30.9" y="1.4">5</text>
<text x="88.8" y="1.4">4</text>
<text x="146.7" y="1.4">3</text>
<text x="204.6" y="1.4">2</text>
<text x="262.6" y="1.4">1</text>
<text x=".5" y="26.1">D</text>
<text x="292" y="26.1">D</text>
<text x=".5" y="71.9">C</text>
<text x="292" y="71.9">C</text>
<text x=".5" y="117.8">B</text>
<text x="292" y="117.8">B</text>
<text x=".5" y="163.6">A</text>
<text x="292" y="163.6">A</text>
<text x="30.9" y="186.8">5</text>
<text x="88.8" y="186.8">4</text>
<text x="146.7" y="186.8">3</text>
<text x="204.6" y="186.8">2</text>
<text x="262.6" y="186.8">1</text>
</g>
</svg>
